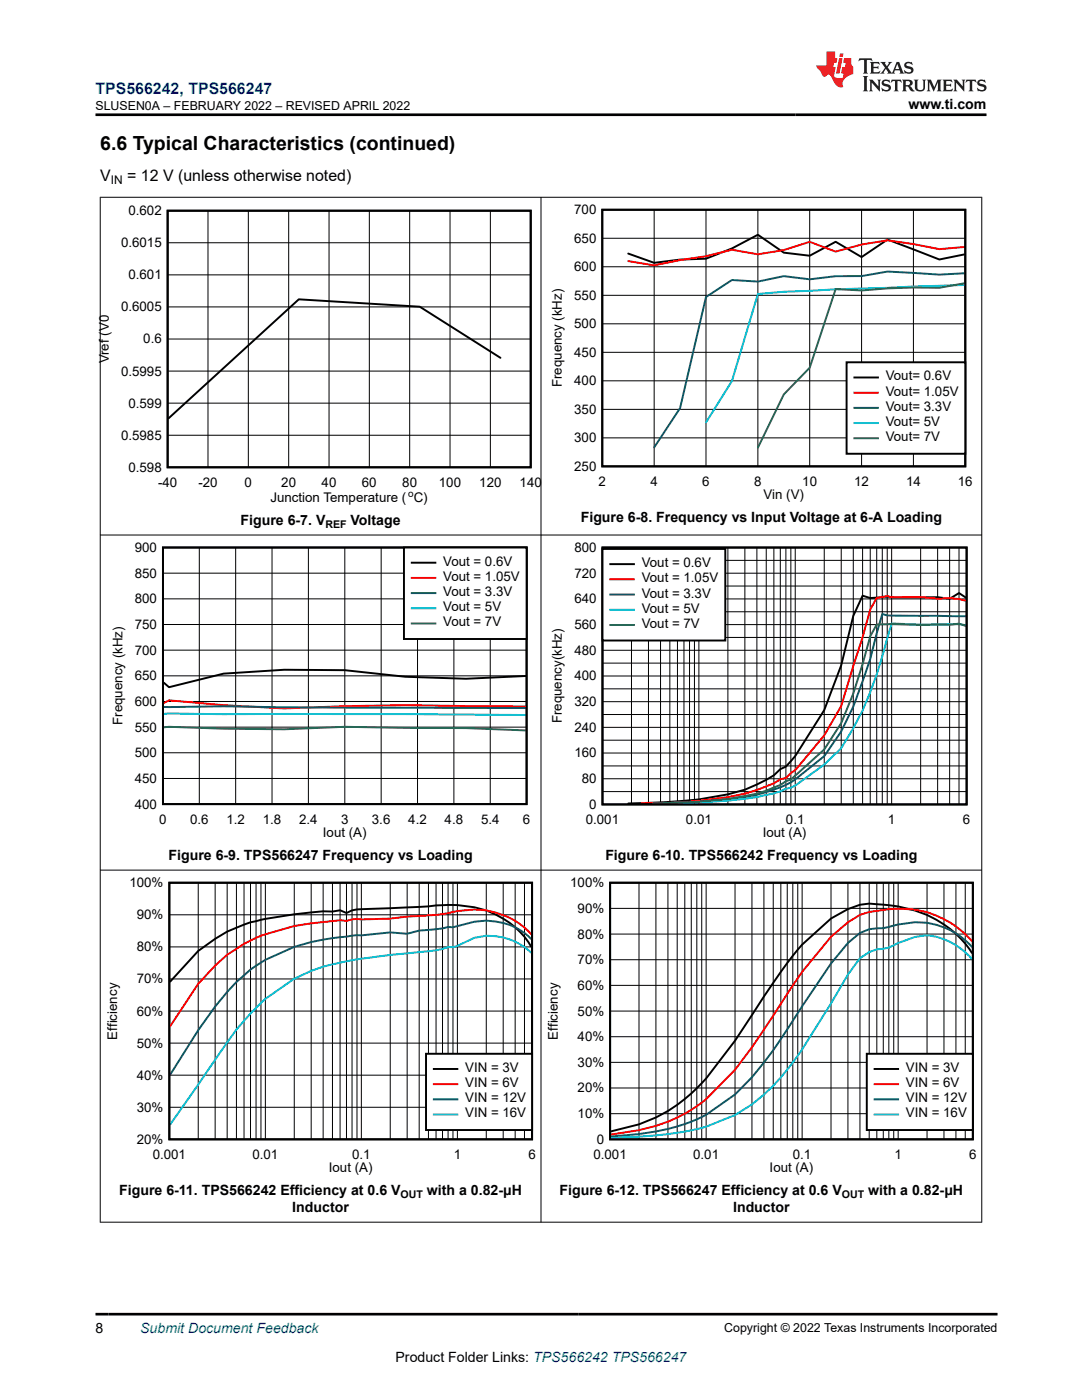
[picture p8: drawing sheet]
<svg xmlns="http://www.w3.org/2000/svg" width="216mm" height="279mm" viewBox="0 0 216 279" stroke-linecap="round" stroke-linejoin="round" font-family="sans-serif">
<path d="M33.5 42.1h72.4v51.2h-72.4zM120.2 41.9h72.4v51.2h-72.4zM125.4 50.6l5.1 1.9 5.2-.7 5.2-.2 5.1-2 5.2-2.7 5.2 3.5 5.2 .6 5.1-2.7 5.2 3 5.2-3.5 10.3 4 5-1M99.9 71.4l-16.1-10.2-24.2-1.5-26 23.8" fill="none" stroke="#000" stroke-width=".39"/>
<g fill="none" stroke="#000" stroke-width=".2">
<path d="M33.5 54.9h72.4M33.5 48.4h72.4M41.5 42.1v51.2M49.6 42.1v51.2M57.6 42.1v51.2M65.7 42.1v51.2M73.7 42.1v51.2M81.7 42.1v51.2M89.8 42.1v51.2M97.8 42.1v51.2M120.2 58.9h72.4M120.2 53.2h72.4"/>
<path d="M120.2 47.6h72.4M130.5 41.9v51.2M140.9 41.9v51.2M151.2 41.9v51.2M161.6 41.9v51.2M171.9 41.9v51.2M182.3 41.9v51.2M33.5 74.1h72.4M33.5 67.7h72.4M33.5 61.3h72.4M120.2 76h72.4M120.2 70.3h72.4"/>
<path d="M120.2 64.6h72.4M33.5 86.9h72.4M33.5 80.5h72.4M120.2 87.4h72.4M120.2 81.7h72.4"/>
</g>
<path d="M192.4 49.3l-5 .4-5.1-1-5.2-.7-5.2 .8-5.2 1.4-5.1-1.9-5.2 1.6-5.2 .9-5.2-1-5.1 1.3-5.2 .8-5.2 1.1-5.1-.9" fill="none" stroke="#f00" stroke-width=".39"/>
<path d="M192.4 54.5l-5 .3-10.3-.6-5.2 .9h-5.2l-5.1 .6-5.2-.6-5.2 1.1-5.2-.3-5.1 3.4-5.2 22.2-5.2 7.8" fill="none" stroke="#105465" stroke-width=".39"/>
<path d="M192.4 56.9l-25.7 .8-10.3 .5-5.2 .5-5.2 17.3-5.1 8.3" fill="none" stroke="#00bacc" stroke-width=".39"/>
<path d="M192.4 56.5l-5 .9h-5.1l-5.2 .2-5.2 .4-5.2-.3-5.1 15.7-5.2 5.3-5.2 10.7" fill="none" stroke="#286b49" stroke-width=".39"/>
<path d="M168.9 72.3h23.7v18.3h-23.7z" fill-rule="evenodd" fill="#fff"/>
<path d="M168.9 72.3h23.7v18.3h-23.7zM170.5 75.3h4.7M32.5 109.3h72.6v51.2h-72.6zM104.9 134.9l-11.9 .6-12.1-.4-12.1-1.3-12.1-.1-12.1 .7-10.9 2.7-1-.8" fill="none" stroke="#000" stroke-width=".39"/>
<path d="M170.5 78.4h4.7M32.7 140.3l1-.5 10.9 .9 12.1 .7 12.1-.5 12.1-.2 24 .3" fill="none" stroke="#f00" stroke-width=".39"/>
<path d="M170.5 81.4h4.7M32.7 141.1l11.9-.1 12.1 .2 48.2 .1" fill="none" stroke="#105465" stroke-width=".39"/>
<path d="M170.5 84.4h4.7M32.7 142.5h48.2l24 .2" fill="none" stroke="#00bacc" stroke-width=".39"/>
<path d="M170.5 87.5h4.7M32.7 145.1l1-.1 10.9 .4 12.1 .1 12.1-.5 24.2 .3 11.9 .5" fill="none" stroke="#286b49" stroke-width=".39"/>
<g fill="none" stroke="#000" stroke-width=".2">
<path d="M32.5 119.5h72.6M32.5 114.4h72.6M39.8 109.3v51.2M47 109.3v51.2M54.3 109.3v51.2M61.5 109.3v51.2M68.8 109.3v51.2M76.1 109.3v51.2M83.3 109.3v51.2M90.6 109.3v51.2M97.8 109.3v51.2M32.5 140h72.6"/>
<path d="M32.5 134.9h72.6M32.5 129.8h72.6M32.5 124.6h72.6M32.5 155.4h72.6M32.5 150.2h72.6M32.5 145.1h72.6"/>
</g>
<path d="M80.6 109.3h24.5v18.2h-24.5z" fill-rule="evenodd" fill="#fff"/>
<path d="M80.6 109.3h24.5v18.2h-24.5zM82.2 112.3h4.7M120.2 109.3h72.7v51.2h-72.7zM192.7 119.2l-1.3-.8-1.9 1.1-2.4-.3h-9.2a15.1 15.1 0 0 0-4.3 .2l-1.5-.5-1.8 4-2.4 9.9-3.4 8.9-5.8 9.2-1.9 2.1-1.1 .5-1.3 1.2a32.7 32.7 0 0 1-14.9 4.8l-.9 .1a145.4 145.4 0 0 1-13.2 .7" fill="none" stroke="#000" stroke-width=".39"/>
<path d="M82.2 115.3h4.7M192.7 119.9l-1.3-.3-1.9-.2-2.4 .1-3.4-.3h-5.8l-.9-.2-2.1 .3-1.3 2.3-1.5 5.6-4.2 13.7-3.4 5.9-5.8 6.9-.9 .6-1 1-1.1 .2-1.3 .8a41.6 41.6 0 0 1-15.8 3.6l-10.7 .4" fill="none" stroke="#f00" stroke-width=".39"/>
<path d="M82.2 118.4h4.7M192.7 123l-14.8-.1-.9-.1-1-.3-2.4 9-1.5 4.5-1.8 5-2.4 5-3.4 4.9-5.8 4.6a31.1 31.1 0 0 1-13.5 4.1l-6.6 .5-7.3 .2" fill="none" stroke="#105465" stroke-width=".39"/>
<path d="M82.2 121.4h4.7M192.7 124.8l-1.3-.3a148.6 148.6 0 0 1-13.5-.1 127.5 127.5 0 0 1-5.8 17.4l-1.8 3.5-2.4 4-3.4 3.3-5.8 4.2-4.3 1.5a77.4 77.4 0 0 1-16.8 1.9l-3.9 .1" fill="none" stroke="#00bacc" stroke-width=".39"/>
<path d="M82.2 124.4h4.7M192.7 124.9l-1.3-.4-1.9 .2h-5.8l-5.8-.2-3 .1-1.3 2.4-1.5 5.5-1.8 5.9-2.4 5.9-3.4 5.3-6.7 6-1 .3-1.1 .8a32.1 32.1 0 0 1-10.5 2.8l-5.7 .5-9.1 .3" fill="none" stroke="#286b49" stroke-width=".39"/>
<g fill="none" stroke="#000" stroke-width=".2">
<path d="M120.2 119.5h72.7M120.2 117h72.7M120.2 114.4h72.7M120.2 111.8h72.7M126 109.3v51.3M129.4 109.3v51.3M131.8 109.3v51.3M133.7 109.3v51.3M135.2 109.3v51.3M136.5 109.3v51.3M137.6 109.3v51.3M138.6 109.3v51.3"/>
<path d="M139.5 109.3v51.3M145.2 109.3v51.3M148.6 109.3v51.3M151 109.3v51.3M152.9 109.3v51.3M154.4 109.3v51.3M155.7 109.3v51.3M156.8 109.3v51.3M157.8 109.3v51.3M158.7 109.3v51.3M164.5 109.3v51.3M167.9 109.3v51.3"/>
<path d="M170.3 109.3v51.3M172.1 109.3v51.3M173.6 109.3v51.3M174.9 109.3v51.3M176 109.3v51.3M177 109.3v51.3M177.9 109.3v51.3M183.7 109.3v51.3M187.1 109.3v51.3M189.5 109.3v51.3M191.4 109.3v51.3M120.2 137.5h72.7"/>
<path d="M120.2 134.9h72.7M120.2 132.3h72.7M120.2 129.8h72.7M120.2 127.2h72.7M120.2 124.7h72.7M120.2 122.1h72.7M120.2 158h72.7M120.2 155.4h72.7M120.2 152.9h72.7M120.2 150.3h72.7M120.2 147.7h72.7M120.2 145.2h72.7"/>
<path d="M120.2 142.6h72.7M120.2 140h72.7"/>
</g>
<path d="M120.2 109.5h24.5v18.3h-24.5z" fill-rule="evenodd" fill="#fff"/>
<path d="M120.2 109.5h24.5v18.3h-24.5zM121.8 112.6h4.7M33.8 176.2h72.4v51.2h-72.4zM106 188.9a18 18 0 0 0-16.6-8.3l-5.8 .4-12.4 .5-1 .2-1.1 .5-1.2-.5-1.6 .2a68.2 68.2 0 0 0-14.2 1.7 28.7 28.7 0 0 0-12.5 6.2l-5.6 6.1" fill="none" stroke="#000" stroke-width=".39"/>
<path d="M121.8 115.6h4.7M106 186.4a16.1 16.1 0 0 0-16.6-4.2l-2.4 .4-5.8 .3-3.3 .4-5.8 .2-.9-.1-2.1 .4-1.2-.1-1.6 .1a44 44 0 0 0-16.3 3.9l-1.3 .7-3.4 2.1-2.4 2.2-3.3 3.6-5.6 8.5" fill="none" stroke="#f00" stroke-width=".39"/>
<path d="M121.8 118.7h4.7M106 187.4a12.5 12.5 0 0 0-11.4-3.4l-4.2 1h-1l-2.4 .4-3.4 .3-2.4 .7-3.3-.3-5.8 .6a55.7 55.7 0 0 0-13.4 2.3l-5.7 2.6-.9 .5a35.4 35.4 0 0 0-9.2 8.8l-3.3 4.7-5.6 8.9" fill="none" stroke="#105465" stroke-width=".39"/>
<path d="M121.8 121.7h4.7M106 190.1a11.8 11.8 0 0 0-14.7-1.3l-.9 .2h-1a18.6 18.6 0 0 1-5.8 1l-5.7 .6-8.8 1.2a36.8 36.8 0 0 0-10.4 3.5l-5.7 4-1.9 1.8a60.2 60.2 0 0 0-8.2 10.4l-8.9 12.9" fill="none" stroke="#00bacc" stroke-width=".39"/>
<path d="M121.8 124.7h4.7" fill="none" stroke="#286b49" stroke-width=".39"/>
<g fill="none" stroke="#000" stroke-width=".2">
<path d="M39.6 176.2v51.2M42.9 176.2v51.2M45.3 176.2v51.2M47.2 176.2v51.2M48.7 176.2v51.2M50 176.2v51.2M51.1 176.2v51.2M52.1 176.2v51.2M53 176.2v51.2M58.7 176.2v51.2M62.1 176.2v51.2M64.5 176.2v51.2"/>
<path d="M66.3 176.2v51.2M67.9 176.2v51.2M69.1 176.2v51.2M70.2 176.2v51.2M71.2 176.2v51.2M72.1 176.2v51.2M77.9 176.2v51.2M81.2 176.2v51.2M83.6 176.2v51.2M85.5 176.2v51.2M87 176.2v51.2M88.3 176.2v51.2"/>
<path d="M89.4 176.2v51.2M90.4 176.2v51.2M91.3 176.2v51.2M97 176.2v51.2M100.4 176.2v51.2M102.8 176.2v51.2M104.7 176.2v51.2M33.8 195.4h72.4M33.8 189h72.4M33.8 182.6h72.4M33.8 214.6h72.4M33.8 208.2h72.4"/>
<path d="M33.8 201.8h72.4M33.8 221h72.4"/>
</g>
<path d="M85 210.3h21.2v15.2h-21.2z" fill-rule="evenodd" fill="#fff"/>
<path d="M121.7 176.2h72.4v51.2h-72.4zM193.9 190.2a21.9 21.9 0 0 0-17.7-9.7l-2.8-.2-1.8 .3-2.4 .8-3.4 1.9-5.7 5.2-.9 1-3.4 4.5-3.4 4.9a124.5 124.5 0 0 1-12.4 17.3 30.5 30.5 0 0 1-18.1 9.6M85 210.3h21.2v15.2h-21.2zM86.6 213.3h4.7" fill="none" stroke="#000" stroke-width=".39"/>
<path d="M193.9 187.8a19.2 19.2 0 0 0-18.9-6l-1.6 .2-1.8 .6-2.4 1.5-3.4 2.9-5.7 7-4.3 6.3a175.2 175.2 0 0 1-9.1 13.2l-5.8 5.9a29.7 29.7 0 0 1-13.4 6.2l-5.6 .8M86.6 216.4h4.7" fill="none" stroke="#f00" stroke-width=".39"/>
<path d="M193.9 189a15.1 15.1 0 0 0-16.5-4l-1.2 .2-2.8 .2-1.8 .8-2.4 2-3.4 4.1-8.7 13.1a69.2 69.2 0 0 1-10.4 13l-5.8 4.1a36.1 36.1 0 0 1-13.4 3.8l-5.6 .5M86.6 219.4h4.7" fill="none" stroke="#105465" stroke-width=".39"/>
<path d="M193.9 191.4a13.8 13.8 0 0 0-8.9-4.8 20.9 20.9 0 0 0-7.6 2.5l-2.4 .4-1.6 .5-1.8 1.2-2.4 3.3-3.4 5.8-5.7 9.1-1.9 2.6a35.7 35.7 0 0 1-11.5 10.5l-5.8 2.4a59.4 59.4 0 0 1-13.4 2l-5.6 .2M86.6 222.4h4.7" fill="none" stroke="#00bacc" stroke-width=".39"/>
<g fill="none" stroke="#000" stroke-width=".2">
<path d="M127.5 176.2v51.2M130.9 176.2v51.2M133.3 176.2v51.2M135.1 176.2v51.2M136.6 176.2v51.2M137.9 176.2v51.2M139 176.2v51.2M140 176.2v51.2M140.9 176.2v51.2M146.7 176.2v51.2M150 176.2v51.2M152.4 176.2v51.2"/>
<path d="M154.3 176.2v51.2M155.8 176.2v51.2M157.1 176.2v51.2M158.2 176.2v51.2M159.2 176.2v51.2M160.1 176.2v51.2M165.8 176.2v51.2M169.2 176.2v51.2M171.6 176.2v51.2M173.4 176.2v51.2M175 176.2v51.2M176.2 176.2v51.2"/>
<path d="M177.4 176.2v51.2M178.3 176.2v51.2M179.2 176.2v51.2M185 176.2v51.2M188.4 176.2v51.2M190.7 176.2v51.2M192.6 176.2v51.2M121.7 196.7h72.4M121.7 191.5h72.4M121.7 186.4h72.4M121.7 181.3h72.4M121.7 217.1h72.4"/>
<path d="M121.7 212h72.4M121.7 206.9h72.4M121.7 201.8h72.4M121.7 222.3h72.4"/>
</g>
<path d="M173 210.3h21.1v15.2h-21.1z" fill-rule="evenodd" fill="#fff"/>
<path d="M173 210.3h21.1v15.2h-21.1zM174.5 213.3h4.7" fill="none" stroke="#000" stroke-width=".39"/>
<path d="M174.5 216.4h4.7" fill="none" stroke="#f00" stroke-width=".39"/>
<path d="M174.5 219.4h4.7" fill="none" stroke="#105465" stroke-width=".39"/>
<path d="M174.5 222.4h4.7" fill="none" stroke="#00bacc" stroke-width=".39"/>
<path d="M19.9 39.4h176.1M20 39.3v204.7M107.9 39.3v204.7M195.9 39.3v204.7M19.9 106.8h176.1M19.9 173.7h176.1M19.9 243.9h176.1" fill="none" stroke="#000" stroke-width=".2"/>
<path d="M171.5 11.6l-.2 .6 .5-.2h.6v.1v2.2l-.2 .4h1l-.2-.4v-2.2v-.1h.5l.5 .2-.1-.6zM173.6 12.4l.2 .3v1.6l-.2 .4h1.9l.1-.6a1.08 1.08 0 0 1-1.3 .2v-.7h.6l.4 .2v-.7l-.4 .2h-.6v-.5l.2-.2a1 1 0 0 1 1 .3l-.1-.5zM175.7 12.4l.9 1.1-1 1.2h.9l-.2-.2 .5-.8 .4 .8-.2 .2h1.6l-.2-.2 .2-.5h.9l.1 .5-.1 .2h.9l-.2-.4-.8-1.9h-.5l-.9 2.1-.9-1.1 .9-1h-.8l.2 .2-.4 .6-.4-.6 .2-.2zM179 12.8l.4 1h-.7zM180.7 12.5a.65 .65 0 0 0-.2 .7 .65 .65 0 0 0 .6 .5l.6 .1 .1 .3a.79 .79 0 0 1-.7 .4 .79 .79 0 0 1-.7-.5l.1 .7 .2-.1a.93 .93 0 0 0 1.1 0 .93 .93 0 0 0 .4-.9 1.46 1.46 0 0 0-1.2-.6l-.1-.3a1.09 1.09 0 0 1 1.2 .2l-.2-.6-.1 .1-.5-.2zM172.2 15.2l.2 .4v2.2l-.2 .4h1l-.2-.4v-2.2l.2-.4zM173.4 15.9l.2 .4v1.5l-.2 .4h.8l-.3-.4 .1-1.3 1.6 1.8v-2l.2-.4h-.7l.1 .2 .1 1.1-1.2-1.3zM176.2 16a.65 .65 0 0 0-.2 .8 .65 .65 0 0 0 .6 .4l.6 .2 .1 .2a.79 .79 0 0 1-.7 .4 .79 .79 0 0 1-.7-.5l.1 .7 .2-.1a.93 .93 0 0 0 1.1 .1 .93 .93 0 0 0 .4-1 1.46 1.46 0 0 0-1.2-.5l-.1-.4a1.09 1.09 0 0 1 1.2 .2l-.1-.6-.2 .1-.5-.1zM177.9 15.9l-.1 .6a.63 .63 0 0 1 .8-.3v1.6l-.3 .4h1l-.2-.4v-1.6a.66 .66 0 0 1 .8 .3l-.1-.6zM180 15.9l.2 .4v1.5l-.2 .4h1l-.2-.2-.1-.7h.5l.1 .2a.79 .79 0 0 0 1.2 .6l-1-.9a.61 .61 0 0 0 .6-.6 .61 .61 0 0 0-.5-.7zM180.8 16.2h.1a.47 .47 0 0 1 .5 .1 .47 .47 0 0 1 .1 .5l-.1 .1-.7 .1zM182.3 15.9l.2 .2a2.27 2.27 0 0 0 .4 2 1.04 1.04 0 0 0 1.7-.7v-1.3l.2-.2h-.8l.2 .4v1.1a.6 .6 0 0 1-.6 .6 .6 .6 0 0 1-.6-.6v-1.1l.3-.4zM184.9 15.9l.2 .4v1.5l-.2 .4h.8l-.3-.4v-1.4l.9 1.9 .9-1.9v1.4l-.3 .4h1l-.2-.4v-1.5l.2-.4h-.8l-.7 1.5-.6-1.5zM188.1 15.9l.2 .4v1.5l-.2 .4h1.9l.1-.6a1.09 1.09 0 0 1-1.3 .2v-.7h.6l.4 .2v-.6l-.4 .2h-.6v-.6l.2-.1a1.01 1.01 0 0 1 1 .3l-.1-.6zM190.2 15.9l.3 .4v1.5l-.3 .4h.8l-.2-.4v-1.3l1.6 1.8v-2l.2-.4h-.7l.2 .2v1.1l-1.2-1.3zM192.8 15.9l-.1 .6a.63 .63 0 0 1 .8-.3v1.6l-.3 .4h1l-.2-.4v-1.6a.66 .66 0 0 1 .8 .3l-.1-.6zM195.2 16a.65 .65 0 0 0-.2 .8 .65 .65 0 0 0 .6 .4l.6 .2 .2 .2a.79 .79 0 0 1-.7 .4 .79 .79 0 0 1-.7-.5l.1 .7 .2-.1a.93 .93 0 0 0 1 .1 .93 .93 0 0 0 .5-1 1.46 1.46 0 0 0-1.3-.5v-.4a1.09 1.09 0 0 1 1.2 .2l-.2-.6-.2 .1-.5-.1z" fill="#231f20"/>
<path d="M164.9 10.3v2.7h-2l.1 .4 .8 1a.95 .95 0 0 0 1 .9 .59 .59 0 0 1 .5-.4 .59 .59 0 0 1 .5 .3l.4 .8a1.59 1.59 0 0 0 2.1 1.4 1.61 1.61 0 0 1 1-2.3l1-.3-.1-1.5a1.59 1.59 0 0 1-.3-1.7h-1.5l-.2 .9h.6l-.2 .9h-.5l-.2 .9v.3l.4 .1-.1 .9h-.7a.73 .73 0 0 1-1-.7l.3-1.5h-.5l.1-.9h.5l.2-.9h-.5v-1.3zM167.4 11.6l-.6 3.1h.7l.6-3.1zM167.6 10.7l-.1 .6h.7l.1-.6z" fill="#ed1c24"/>
<path d="M19 22.9h177.8M19 262.3h180" fill="none" stroke="#000" stroke-width=".53"/>
<text font-size="3.9" x="20" y="29.9">6.6 Typical Characteristics (continued)</text>
<text font-size="3.2" fill="#00f" x="19" y="18.7">TPS566242, TPS566247</text>
<g font-size="3.2">
<text x="20" y="36.1">V</text>
<text x="25.4" y="36.1">= 12 V (unless otherwise noted)</text>
</g>
<g font-size="2.8">
<text x="181.3" y="21.8">www.ti.com</text>
<text x="48" y="104.8">Figure 6-7. V</text>
<text x="70" y="104.8">Voltage</text>
<text x="115.9" y="104.2">Figure 6-8. Frequency vs Input Voltage at 6-A Loading</text>
<text x="33.6" y="171.7">Figure 6-9. TPS566247 Frequency vs Loading</text>
<text x="120.8" y="171.7">Figure 6-10. TPS566242 Frequency vs Loading</text>
<text x="23.8" y="238.5">Figure 6-11. TPS566242 Efficiency at 0.6 V</text>
<text x="85.2" y="238.5">with a 0.82-μH</text>
<text x="111.7" y="238.5">Figure 6-12. TPS566247 Efficiency at 0.6 V</text>
<text x="173.2" y="238.5">with a 0.82-μH</text>
<text x="58.3" y="241.9">Inductor</text>
<text x="146.3" y="241.9">Inductor</text>
<text x="19" y="266.1">8</text>
<text x="78.9" y="271.7">Product Folder Links: TPS566242 TPS566247</text>
</g>
<text font-size="2.8" fill="#00f" x="28" y="266.1">Submit Document Feedback</text>
<g font-size="2.7">
<text x="25.6" y="42.9">0.602</text>
<text x="114.6" y="42.8">700</text>
<text x="24.2" y="49.3">0.6015</text>
<text x="114.6" y="48.4">650</text>
<text x="25.6" y="55.7">0.601</text>
<text x="114.6" y="59.8">550</text>
<text x="114.6" y="54.1">600</text>
<text x="24.2" y="62.1">0.6005</text>
<text x="114.6" y="65.5">500</text>
<text x="28.6" y="68.5">0.6</text>
<text x="114.6" y="71.2">450</text>
<text x="21.7" y="72.5" transform="rotate(-90 21.7 72.5)">Vref (V0</text>
<text x="24.2" y="74.9">0.5995</text>
<text x="112.1" y="77.3" transform="rotate(-90 112.1 77.3)">Frequency (kHz)</text>
<text x="114.6" y="76.9">400</text>
<text x="176.7" y="75.9">Vout= 0.6V</text>
<text x="25.6" y="81.3">0.599</text>
<text x="114.6" y="82.6">350</text>
<text x="176.7" y="79">Vout= 1.05V</text>
<text x="176.7" y="82">Vout= 3.3V</text>
<text x="24.2" y="87.8">0.5985</text>
<text x="114.6" y="88.3">300</text>
<text x="176.7" y="85">Vout= 5V</text>
<text x="176.7" y="88">Vout= 7V</text>
<text x="25.6" y="94.1">0.598</text>
<text x="114.6" y="94">250</text>
<text x="31.5" y="97.2">-40</text>
<text x="39.6" y="97.2">-20</text>
<text x="48.8" y="97.2">0</text>
<text x="54" y="100.2">Junction Temperature ( C)</text>
<text x="56.1" y="97.2">20</text>
<text x="64.2" y="97.2">40</text>
<text x="72.2" y="97.2">60</text>
<text x="80.3" y="97.2">80</text>
<text x="87.6" y="97.2">100</text>
<text x="95.6" y="97.2">120</text>
<text x="103.7" y="97.2">140</text>
<text x="119.4" y="97">2</text>
<text x="129.8" y="97">4</text>
<text x="140.1" y="97">6</text>
<text x="150.5" y="97">8</text>
<text x="152.4" y="99.7">Vin (V)</text>
<text x="160.1" y="97">10</text>
<text x="170.4" y="97">12</text>
<text x="180.8" y="97">14</text>
<text x="191.1" y="97">16</text>
<text x="26.9" y="110.2">900</text>
<text x="88.4" y="112.9">Vout = 0.6V</text>
<text x="114.6" y="110.2">800</text>
<text x="128.1" y="113.2">Vout = 0.6V</text>
<text x="26.9" y="115.3">850</text>
<text x="88.4" y="115.9">Vout = 1.05V</text>
<text x="88.4" y="119">Vout = 3.3V</text>
<text x="114.6" y="115.3">720</text>
<text x="128.1" y="116.2">Vout = 1.05V</text>
<text x="128.1" y="119.2">Vout = 3.3V</text>
<text x="26.9" y="125.5">750</text>
<text x="26.9" y="120.4">800</text>
<text x="88.4" y="122">Vout = 5V</text>
<text x="88.4" y="125">Vout = 7V</text>
<text x="114.6" y="125.5">560</text>
<text x="114.6" y="120.4">640</text>
<text x="128.1" y="122.3">Vout = 5V</text>
<text x="128.1" y="125.3">Vout = 7V</text>
<text x="26.9" y="130.6">700</text>
<text x="114.6" y="130.7">480</text>
<text x="26.9" y="135.8">650</text>
<text x="114.6" y="135.8">400</text>
<text x="26.9" y="140.9">600</text>
<text x="114.6" y="140.9">320</text>
<text x="24.4" y="144.7" transform="rotate(-90 24.4 144.7)">Frequency (kHz)</text>
<text x="26.9" y="146">550</text>
<text x="112.1" y="144.4" transform="rotate(-90 112.1 144.4)">Frequency(kHz)</text>
<text x="114.6" y="146">240</text>
<text x="26.9" y="151.1">500</text>
<text x="114.6" y="151.2">160</text>
<text x="26.9" y="161.4">400</text>
<text x="26.9" y="156.2">450</text>
<text x="116.1" y="156.3">80</text>
<text x="117.6" y="161.4">0</text>
<text x="31.8" y="164.4">0</text>
<text x="37.9" y="164.4">0.6</text>
<text x="45.2" y="164.4">1.2</text>
<text x="52.4" y="164.4">1.8</text>
<text x="59.7" y="164.4">2.4</text>
<text x="64.4" y="167.1">Iout (A)</text>
<text x="68.1" y="164.4">3</text>
<text x="74.2" y="164.4">3.6</text>
<text x="81.5" y="164.4">4.2</text>
<text x="88.7" y="164.4">4.8</text>
<text x="96" y="164.4">5.4</text>
<text x="104.3" y="164.4">6</text>
<text x="116.9" y="164.5">0.001</text>
<text x="136.9" y="164.5">0.01</text>
<text x="152.2" y="167.1">Iout (A)</text>
<text x="156.8" y="164.5">0.1</text>
<text x="177.2" y="164.5">1</text>
<text x="192.1" y="164.5">6</text>
<text x="25.8" y="177.1">100%</text>
<text x="113.8" y="177.1">100%</text>
<text x="27.3" y="183.5">90%</text>
<text x="115.3" y="182.2">90%</text>
<text x="27.3" y="189.9">80%</text>
<text x="115.3" y="187.3">80%</text>
<text x="27.3" y="196.3">70%</text>
<text x="115.3" y="197.5">60%</text>
<text x="115.3" y="192.4">70%</text>
<text x="27.3" y="202.7">60%</text>
<text x="115.3" y="202.7">50%</text>
<text x="23.4" y="207.5" transform="rotate(-90 23.4 207.5)">Efficiency</text>
<text x="27.3" y="209.1">50%</text>
<text x="111.3" y="207.5" transform="rotate(-90 111.3 207.5)">Efficiency</text>
<text x="115.3" y="207.8">40%</text>
<text x="27.3" y="215.5">40%</text>
<text x="92.8" y="213.9">VIN = 3V</text>
<text x="115.3" y="212.9">30%</text>
<text x="180.8" y="213.9">VIN = 3V</text>
<text x="27.3" y="221.9">30%</text>
<text x="92.8" y="217">VIN = 6V</text>
<text x="92.8" y="220">VIN = 12V</text>
<text x="115.3" y="218">20%</text>
<text x="180.8" y="217">VIN = 6V</text>
<text x="180.8" y="220">VIN = 12V</text>
<text x="92.8" y="223">VIN = 16V</text>
<text x="115.3" y="223.1">10%</text>
<text x="180.8" y="223">VIN = 16V</text>
<text x="27.3" y="228.3">20%</text>
<text x="30.5" y="231.3">0.001</text>
<text x="50.4" y="231.3">0.01</text>
<text x="65.6" y="234">Iout (A)</text>
<text x="70.3" y="231.3">0.1</text>
<text x="90.5" y="231.3">1</text>
<text x="105.4" y="231.3">6</text>
<text x="118.4" y="231.3">0.001</text>
<text x="119.1" y="228.3">0</text>
<text x="138.3" y="231.3">0.01</text>
<text x="153.6" y="234">Iout (A)</text>
<text x="158.2" y="231.3">0.1</text>
<text x="178.5" y="231.3">1</text>
<text x="193.4" y="231.3">6</text>
</g>
<g font-size="2.5">
<text x="19" y="21.9">SLUSEN0A – FEBRUARY 2022 – REVISED APRIL 2022</text>
<text x="144.5" y="265.8">Copyright © 2022 Texas Instruments Incorporated</text>
</g>
<text font-size="2.4" x="22.1" y="36.7">IN</text>
<g font-size="2.1">
<text x="64.9" y="105.3">REF</text>
<text x="79.9" y="239.1">OUT</text>
<text x="168" y="239.1">OUT</text>
</g>
<text font-size="2" x="81.4" y="99.2">o</text>
</svg>
